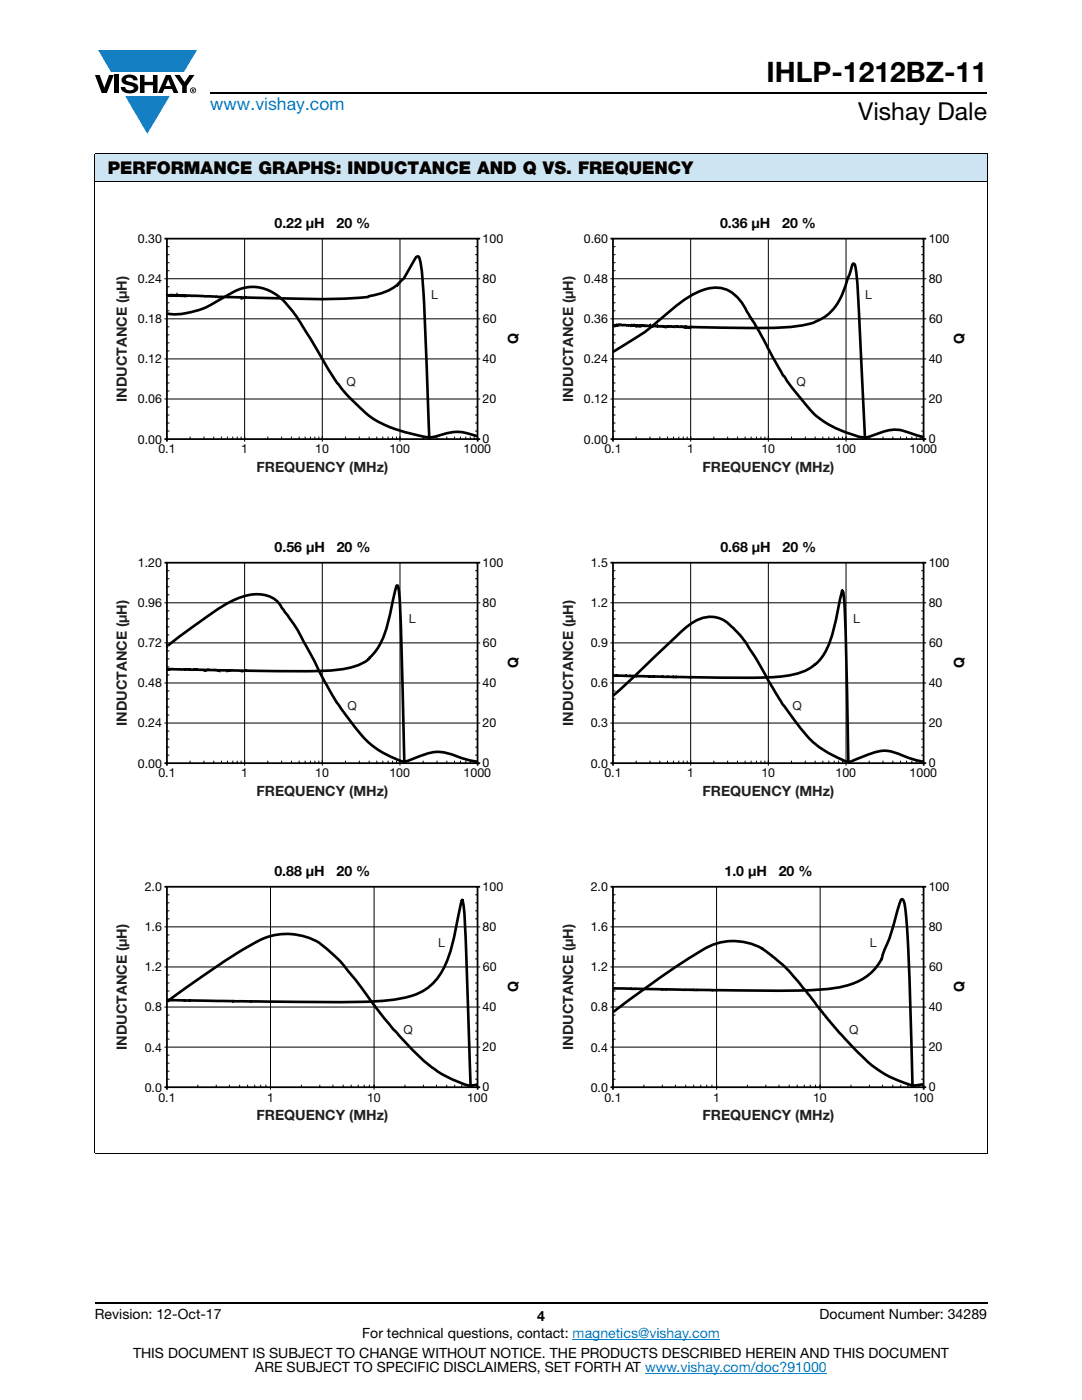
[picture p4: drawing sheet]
<svg xmlns="http://www.w3.org/2000/svg" width="216mm" height="279mm" viewBox="0 0 216 279" stroke-linecap="round" stroke-linejoin="round" font-family="sans-serif">
<g fill="#147fc3">
<path d="M19.6 10h19.7l-2.6 4.3h-1.1h-13.5z"/>
<path d="M25 19.2h8.9l-4.5 7.5z"/>
</g>
<g fill="#000">
<path d="M18.9 15h1l.9 2.5 1-2.5h.9l-1.4 3.6h-1zM22.9 15h.9v3.6h-.9zM24.6 15.3a2.1 2.1 0 0 1 2.8 .3l.1 .4h-.9a.79 .79 0 0 0-.7-.5 .79 .79 0 0 0-.8 .4l.3 .3 1 .2a1.08 1.08 0 0 1 1.2 1 1.08 1.08 0 0 1-1.1 1.2 1.73 1.73 0 0 1-2.4-1.2h.9a.96 .96 0 0 0 .8 .6 .96 .96 0 0 0 .9-.4 1.31 1.31 0 0 0-1.2-.6 1.03 1.03 0 0 1-1.1-.6 1.03 1.03 0 0 1 .2-1.1zM27.9 15h.9v1.3h1.7v-1.3h.9v3.6h-.9v-1.6h-1.7v1.6h-.9zM34.8 15h1.1l.9 1.4 1-1.4h1l-1.5 2.2v1.4h-.9v-1.4z"/>
<path d="M33.6 15.9l.5 1.3h-1.1zM33.1 15l-1.6 3.6h1l.3-.8h1.5l.3 .8h1l-1.6-3.6z"/>
<path d="M38.4 17.8h.2v.2h-.2zM38.3 17.7v.7h.1v-.3l.4 .3-.2-.3 .2-.2-.1-.2z"/>
<path d="M38.1 18a.46 .46 0 0 1 .9 0 .46 .46 0 0 1-.9 0zM37.9 18a.6 .6 0 0 0 1.2 0 .6 .6 0 0 0-1.2 0z"/>
</g>
<path d="M42 18.6h155M18.9 260h178.1" fill="none" stroke="#000" stroke-width=".36"/>
<path d="M114.3 267.3h29.3M128.7 274h36.3" fill="none" stroke="#067ec4" stroke-width=".2"/>
<path d="M18.9 30.7h178.1v5.5h-178.1z" fill="#cde5f3"/>
<path d="M18.9 30.7h178.1M18.9 36.2h178.1M18.9 30.8v199.3M197 30.8v199.3M18.9 230.2h178.1" fill="none" stroke="#000" stroke-width=".2"/>
<path d="M23 43.2h81v51.5h-81z" fill="#fff"/>
<g fill="none" stroke="#000" stroke-width=".2">
<path d="M32.8 55.6h62.5M33.3 57.2h.5M33.3 58.8h.5M33.3 49.2h.5M33.3 50.8h.5M33.3 52.4h.5M33.3 54h.5M48.8 47.6v40.5M64.3 47.6v40.5M79.8 47.6v40.5M32.8 63.6h62.5M32.8 71.6h62.5"/>
<path d="M32.8 79.6h62.5M33.3 65.2h.5M33.3 66.8h.5M33.3 68.4h.5M33.3 70h.5M33.3 73.2h.5M33.3 74.8h.5M33.3 76.4h.5M33.3 78h.5M33.3 60.4h.5M33.3 62h.5M33.3 81.2h.5"/>
<path d="M33.3 82.8h.5M33.3 84.4h.5M33.3 86h.5M33.3 87.1v.5M37.9 87.1v.5M40.7 87.1v.5M42.7 87.1v.5M44.2 87.1v.5M45.4 87.1v.5M46.4 87.1v.5M47.3 87.1v.5M48.1 87.1v.5"/>
<path d="M48.8 87.1v.5M53.4 87.1v.5M56.2 87.1v.5M58.2 87.1v.5M59.7 87.1v.5M60.9 87.1v.5M61.9 87.1v.5M62.8 87.1v.5M63.6 87.1v.5M68.9 87.1v.5M71.7 87.1v.5M73.7 87.1v.5"/>
<path d="M75.2 87.1v.5M76.4 87.1v.5M77.4 87.1v.5M78.3 87.1v.5M79.1 87.1v.5M84.4 87.1v.5M87.2 87.1v.5M89.2 87.1v.5M90.7 87.1v.5M91.9 87.1v.5M92.9 87.1v.5M93.8 87.1v.5"/>
<path d="M94.6 87.1v.5M95.3 87.1v.5"/>
</g>
<path d="M32.8 47.6h.5M33.3 47.6h62v40h-62zM32.8 87.6h.5v.5M95.3 87.6v.5" fill="none" stroke="#000" stroke-width=".35"/>
<path d="M68.6 74.7h3v3h-3z" fill="#fff"/>
<path d="M68.6 74.7h3v3h-3z" fill="none" stroke="#fff" stroke-width=".35"/>
<path d="M85.2 57.3h3v3h-3z" fill="#fff"/>
<path d="M85.2 57.3h3v3h-3z" fill="none" stroke="#fff" stroke-width=".35"/>
<path d="M33.3 58.9l15.5 .5a379.9 379.9 0 0 0 21.3 .1l3.4-.2 .2-.2a11.7 11.7 0 0 0 5.8-2.5l1.1-1.1 2.4-4.2 .3-.1 .3 .1a27.6 27.6 0 0 1 .9 7.4l1.2 28.9M33.4 62.6a15.2 15.2 0 0 0 8.3-1.6l2-1.1a22.4 22.4 0 0 1 5.2-2.5 9.3 9.3 0 0 1 8.9 4l2.1 2.9 5.8 9.6 1.7 2.7a33.6 33.6 0 0 0 7.9 7.5 32.9 32.9 0 0 0 10.4 3.2l1.7-.3a9.4 9.4 0 0 1 7.3-.1l.6 .2" fill="none" stroke="#000" stroke-width=".53"/>
<path d="M95.3 47.6h.5M95.3 87.6h.5" fill="none" stroke="#000" stroke-width=".35"/>
<g fill="none" stroke="#000" stroke-width=".2">
<path d="M94.8 57.2h.5M94.8 58.8h.5M94.8 49.2h.5M94.8 50.8h.5M94.8 52.4h.5M94.8 54h.5M95.3 55.6h.5M94.8 65.2h.5M94.8 66.8h.5M94.8 68.4h.5M94.8 70h.5M94.8 73.2h.5"/>
<path d="M94.8 74.8h.5M94.8 76.4h.5M94.8 78h.5M94.8 60.4h.5M94.8 62h.5M95.3 63.6h.5M95.3 79.6h.5M95.3 71.6h.5M94.8 81.2h.5M94.8 82.8h.5M94.8 84.4h.5M94.8 86h.5"/>
</g>
<path d="M112 43.2h81v51.5h-81z" fill="#fff"/>
<g fill="none" stroke="#000" stroke-width=".2">
<path d="M121.8 55.6h62.5M122.3 57.2h.5M122.3 58.8h.5M122.3 49.2h.5M122.3 50.8h.5M122.3 52.4h.5M122.3 54h.5M137.8 47.6v40.5M153.3 47.6v40.5M168.8 47.6v40.5M121.8 63.6h62.5M121.8 71.6h62.5"/>
<path d="M121.8 79.6h62.5M122.3 65.2h.5M122.3 66.8h.5M122.3 68.4h.5M122.3 70h.5M122.3 73.2h.5M122.3 74.8h.5M122.3 76.4h.5M122.3 78h.5M122.3 60.4h.5M122.3 62h.5M122.3 81.2h.5"/>
<path d="M122.3 82.8h.5M122.3 84.4h.5M122.3 86h.5M122.3 87.1v.5M126.9 87.1v.5M129.7 87.1v.5M131.7 87.1v.5M133.2 87.1v.5M134.4 87.1v.5M135.4 87.1v.5M136.3 87.1v.5M137.1 87.1v.5"/>
<path d="M142.4 87.1v.5M145.2 87.1v.5M147.2 87.1v.5M148.7 87.1v.5M149.9 87.1v.5M150.9 87.1v.5M151.8 87.1v.5M152.6 87.1v.5M157.9 87.1v.5M160.7 87.1v.5M162.7 87.1v.5M164.2 87.1v.5"/>
<path d="M165.4 87.1v.5M166.4 87.1v.5M167.3 87.1v.5M168.1 87.1v.5M173.4 87.1v.5M176.2 87.1v.5M178.2 87.1v.5M179.7 87.1v.5M180.9 87.1v.5M181.9 87.1v.5M182.8 87.1v.5M183.6 87.1v.5"/>
<path d="M184.3 87.1v.5"/>
</g>
<path d="M121.8 47.6h.5M122.3 47.6h62v40h-62zM121.8 87.6h.5v.5M184.3 87.6v.5" fill="none" stroke="#000" stroke-width=".35"/>
<path d="M158.4 74.7h3v3h-3z" fill="#fff"/>
<path d="M158.4 74.7h3v3h-3z" fill="none" stroke="#fff" stroke-width=".35"/>
<path d="M171.9 57.3h3v3h-3z" fill="#fff"/>
<path d="M171.9 57.3h3v3h-3z" fill="none" stroke="#fff" stroke-width=".35"/>
<path d="M122.3 70.2a57.1 57.1 0 0 0 12-8.6 14.7 14.7 0 0 1 8.6-4.2 7.3 7.3 0 0 1 6.2 4.9l2 3.2 3.3 6.2 1.8 3.1 .3 .4a51.4 51.4 0 0 0 6.8 8.1 22.1 22.1 0 0 0 9.3 4l.7-.1 1.4-.5a8.3 8.3 0 0 1 7.7 0l1.9 .5M122.3 64.9l18.8 .4a164.6 164.6 0 0 0 18-.2l3.5-.8a9.9 9.9 0 0 0 5.9-6.6l1.5-4.8 .3-.3 .3 .3a53 53 0 0 1 .8 9.4l1.2 25.3" fill="none" stroke="#000" stroke-width=".53"/>
<path d="M184.3 47.6h.5M184.3 87.6h.5" fill="none" stroke="#000" stroke-width=".35"/>
<g fill="none" stroke="#000" stroke-width=".2">
<path d="M183.8 57.2h.5M183.8 58.8h.5M183.8 49.2h.5M183.8 50.8h.5M183.8 52.4h.5M183.8 54h.5M184.3 55.6h.5M183.8 65.2h.5M183.8 66.8h.5M183.8 68.4h.5M183.8 70h.5M183.8 73.2h.5"/>
<path d="M183.8 74.8h.5M183.8 76.4h.5M183.8 78h.5M183.8 60.4h.5M183.8 62h.5M184.3 63.6h.5M184.3 79.6h.5M184.3 71.6h.5M183.8 81.2h.5M183.8 82.8h.5M183.8 84.4h.5M183.8 86h.5"/>
</g>
<path d="M23 107.9h81v51.5h-81z" fill="#fff"/>
<g fill="none" stroke="#000" stroke-width=".2">
<path d="M33.3 113.9h.5M33.3 115.5h.5M33.3 117.1h.5M33.3 118.7h.5M48.8 112.3v40.5M64.3 112.3v40.5M79.8 112.3v40.5M32.8 120.3h62.5M32.8 128.3h62.5M33.3 129.9h.5M33.3 131.5h.5M33.3 133.1h.5"/>
<path d="M33.3 134.7h.5M33.3 137.9h.5M33.3 139.5h.5M33.3 121.9h.5M33.3 123.5h.5M33.3 125.1h.5M33.3 126.7h.5M95.3 136.3h-62.5M32.8 144.3h62.5M33.3 141.1h.5M33.3 142.7h.5M33.3 145.9h.5"/>
<path d="M33.3 147.5h.5M33.3 149.1h.5M33.3 150.7h.5M33.3 151.8v.5M37.9 151.8v.5M40.7 151.8v.5M42.7 151.8v.5M44.2 151.8v.5M45.4 151.8v.5M46.4 151.8v.5M47.3 151.8v.5M48.1 151.8v.5"/>
<path d="M48.8 151.8v.5M53.4 151.8v.5M56.2 151.8v.5M58.2 151.8v.5M59.7 151.8v.5M60.9 151.8v.5M61.9 151.8v.5M62.8 151.8v.5M63.6 151.8v.5M68.9 151.8v.5M71.7 151.8v.5M73.7 151.8v.5"/>
<path d="M75.2 151.8v.5M76.4 151.8v.5M77.4 151.8v.5M78.3 151.8v.5M79.1 151.8v.5M84.4 151.8v.5M87.2 151.8v.5M89.2 151.8v.5M90.7 151.8v.5M91.9 151.8v.5M92.9 151.8v.5M93.8 151.8v.5"/>
<path d="M94.6 151.8v.5M95.3 151.8v.5"/>
</g>
<path d="M32.8 112.3h.5M33.3 112.3h62v40h-62zM32.8 152.3h.5v.5M95.3 152.3v.5" fill="none" stroke="#000" stroke-width=".35"/>
<path d="M68.8 139.4h3v3h-3z" fill="#fff"/>
<path d="M68.8 139.4h3v3h-3z" fill="none" stroke="#fff" stroke-width=".35"/>
<path d="M80.7 122h3v3h-3z" fill="#fff"/>
<path d="M80.7 122h3v3h-3z" fill="none" stroke="#fff" stroke-width=".35"/>
<path d="M33.3 133.6l16.8 .3a207.6 207.6 0 0 0 16.9-.2 11.9 11.9 0 0 0 6.5-2.1l.2-.3a12.1 12.1 0 0 0 3.7-6.8l1.4-6.3 .3-1.1 .2-.2a50.3 50.3 0 0 1 .7 9.2l.7 26.2M33.5 129.1l-.1-.1a103 103 0 0 1 12.6-8.9 9.7 9.7 0 0 1 7.8-1.1 5.2 5.2 0 0 1 2.6 2.6l1 1.2a85.7 85.7 0 0 1 6.6 11.8l.3 .5a56.6 56.6 0 0 0 9.5 13.3l.6 .5a19.9 19.9 0 0 0 6 3.1l.9-.1 1.1-.5a11.2 11.2 0 0 1 6.4-1.2l1.8 .5a17.5 17.5 0 0 0 4.7 1.3" fill="none" stroke="#000" stroke-width=".53"/>
<path d="M95.3 112.3h.5M95.3 152.3h.5" fill="none" stroke="#000" stroke-width=".35"/>
<g fill="none" stroke="#000" stroke-width=".2">
<path d="M94.8 113.9h.5M94.8 115.5h.5M94.8 117.1h.5M94.8 118.7h.5M94.8 129.9h.5M94.8 131.5h.5M94.8 133.1h.5M94.8 134.7h.5M94.8 137.9h.5M94.8 139.5h.5M94.8 121.9h.5M94.8 123.5h.5"/>
<path d="M94.8 125.1h.5M94.8 126.7h.5M95.3 120.3h.5M95.3 128.3h.5M95.3 136.3h.5M94.8 141.1h.5M94.8 142.7h.5M94.8 145.9h.5M94.8 147.5h.5M94.8 149.1h.5M94.8 150.7h.5M95.3 144.3h.5"/>
</g>
<path d="M112 107.9h81v51.5h-81z" fill="#fff"/>
<g fill="none" stroke="#000" stroke-width=".2">
<path d="M122.3 113.9h.5M122.3 115.5h.5M122.3 117.1h.5M122.3 118.7h.5M137.8 112.3v40.5M153.3 112.3v40.5M168.8 112.3v40.5M121.8 120.3h62.5M121.8 128.3h62.5M122.3 129.9h.5M122.3 131.5h.5M122.3 133.1h.5"/>
<path d="M122.3 134.7h.5M122.3 137.9h.5M122.3 139.5h.5M122.3 121.9h.5M122.3 123.5h.5M122.3 125.1h.5M122.3 126.7h.5M184.3 136.3h-62.5M121.8 144.3h62.5M122.3 141.1h.5M122.3 142.7h.5M122.3 145.9h.5"/>
<path d="M122.3 147.5h.5M122.3 149.1h.5M122.3 150.7h.5M122.3 151.8v.5M126.9 151.8v.5M129.7 151.8v.5M131.7 151.8v.5M133.2 151.8v.5M134.4 151.8v.5M135.4 151.8v.5M136.3 151.8v.5M137.1 151.8v.5"/>
<path d="M142.4 151.8v.5M145.2 151.8v.5M147.2 151.8v.5M148.7 151.8v.5M149.9 151.8v.5M150.9 151.8v.5M151.8 151.8v.5M152.6 151.8v.5M157.9 151.8v.5M160.7 151.8v.5M162.7 151.8v.5M164.2 151.8v.5"/>
<path d="M165.4 151.8v.5M166.4 151.8v.5M167.3 151.8v.5M168.1 151.8v.5M173.4 151.8v.5M176.2 151.8v.5M178.2 151.8v.5M179.7 151.8v.5M180.9 151.8v.5M181.9 151.8v.5M182.8 151.8v.5M183.6 151.8v.5"/>
<path d="M184.3 151.8v.5"/>
</g>
<path d="M121.8 112.3h.5M122.3 112.3h62v40h-62zM121.8 152.3h.5v.5M184.3 152.3v.5" fill="none" stroke="#000" stroke-width=".35"/>
<path d="M157.6 139.4h3v3h-3z" fill="#fff"/>
<path d="M157.6 139.4h3v3h-3z" fill="none" stroke="#fff" stroke-width=".35"/>
<path d="M169.4 122h3v3h-3z" fill="#fff"/>
<path d="M169.4 122h3v3h-3z" fill="none" stroke="#fff" stroke-width=".35"/>
<path d="M122.3 134.8l17.9 .4a159.6 159.6 0 0 0 16-.2 10.5 10.5 0 0 0 6.4-2.4 10.7 10.7 0 0 0 3.6-6.3l1.8-8.4 .2 .2a262.7 262.7 0 0 1 .9 23l.2 11.2M122.3 138.9l3.9-3.5 6.5-6.3a31.9 31.9 0 0 1 6.5-5.4 5.8 5.8 0 0 1 7.1 1.6l2.5 2.8 2.2 3.6 4 6.9a39.6 39.6 0 0 0 4.1 5.9 19.1 19.1 0 0 0 10.2 7.6l2.3-.9a11.7 11.7 0 0 1 5.8-1.3l2.3 .7a17.8 17.8 0 0 0 4.6 1.4" fill="none" stroke="#000" stroke-width=".53"/>
<path d="M184.3 112.3h.5M184.3 152.3h.5" fill="none" stroke="#000" stroke-width=".35"/>
<g fill="none" stroke="#000" stroke-width=".2">
<path d="M183.8 113.9h.5M183.8 115.5h.5M183.8 117.1h.5M183.8 118.7h.5M183.8 129.9h.5M183.8 131.5h.5M183.8 133.1h.5M183.8 134.7h.5M183.8 137.9h.5M183.8 139.5h.5M183.8 121.9h.5M183.8 123.5h.5"/>
<path d="M183.8 125.1h.5M183.8 126.7h.5M184.3 120.3h.5M184.3 128.3h.5M184.3 136.3h.5M183.8 141.1h.5M183.8 142.7h.5M183.8 145.9h.5M183.8 147.5h.5M183.8 149.1h.5M183.8 150.7h.5M184.3 144.3h.5"/>
</g>
<path d="M23 172.6h81v51.5h-81z" fill="#fff"/>
<g fill="none" stroke="#000" stroke-width=".2">
<path d="M33.3 178.6h.5M54 177v40.5M74.6 177v40.5M32.8 185h62.5M32.8 193h62.5M33.3 194.6h.5M33.3 196.2h.5M33.3 197.8h.5M33.3 199.4h.5M33.3 186.6h.5M33.3 188.2h.5M33.3 189.8h.5"/>
<path d="M33.3 191.4h.5M33.3 180.2h.5M33.3 181.8h.5M33.3 183.4h.5M32.8 209h62.5M33.3 202.6h.5M33.3 204.2h.5M33.3 205.8h.5M33.3 207.4h.5M33.3 210.6h.5M33.3 212.2h.5M33.3 213.8h.5"/>
<path d="M33.3 215.4h.5M33.3 216.5v.5M39.5 216.5v.5M43.2 216.5v.5M45.8 216.5v.5M47.8 216.5v.5M49.4 216.5v.5M50.8 216.5v.5M52 216.5v.5M53 216.5v.5M60.1 216.5v.5M63.8 216.5v.5"/>
<path d="M66.4 216.5v.5M68.5 216.5v.5M70.1 216.5v.5M71.5 216.5v.5M72.7 216.5v.5M73.7 216.5v.5M80.8 216.5v.5M84.5 216.5v.5M87.1 216.5v.5M89.1 216.5v.5M90.7 216.5v.5M92.2 216.5v.5"/>
<path d="M93.3 216.5v.5M94.4 216.5v.5M95.3 201h-62.5M95.3 216.5v.5"/>
</g>
<path d="M32.8 177h.5M33.3 177h62v40h-62zM32.8 217h.5v.5M95.3 217v.5" fill="none" stroke="#000" stroke-width=".35"/>
<path d="M80 204.1h3v3h-3z" fill="#fff"/>
<path d="M80 204.1h3v3h-3z" fill="none" stroke="#fff" stroke-width=".35"/>
<path d="M86.6 186.7h3v3h-3z" fill="#fff"/>
<path d="M86.6 186.7h3v3h-3z" fill="none" stroke="#fff" stroke-width=".35"/>
<path d="M33.3 199.6l25.1 .3a162 162 0 0 0 20.1-.4 14 14 0 0 0 7.6-3 16.7 16.7 0 0 0 4.4-9l1.5-7.1 .3-.7a98.5 98.5 0 0 1 .8 13.9l.8 23.3M33.3 199.9l4.3-3.1a101.6 101.6 0 0 1 15-9.5 12.5 12.5 0 0 1 14 3.4l.5 .4a99.5 99.5 0 0 1 8.7 11l3.1 3.7a47.4 47.4 0 0 0 8.9 8.4l2.8 1.4a7.9 7.9 0 0 0 3.9 1l.8-.2" fill="none" stroke="#000" stroke-width=".53"/>
<path d="M95.3 177h.5M95.3 217h.5" fill="none" stroke="#000" stroke-width=".35"/>
<g fill="none" stroke="#000" stroke-width=".2">
<path d="M94.8 178.6h.5M94.8 194.6h.5M94.8 196.2h.5M94.8 197.8h.5M94.8 199.4h.5M94.8 186.6h.5M94.8 188.2h.5M94.8 189.8h.5M94.8 191.4h.5M94.8 180.2h.5M94.8 181.8h.5M94.8 183.4h.5"/>
<path d="M95.3 185h.5M95.3 193h.5M94.8 202.6h.5M94.8 204.2h.5M94.8 205.8h.5M94.8 207.4h.5M94.8 210.6h.5M94.8 212.2h.5M94.8 213.8h.5M94.8 215.4h.5M95.3 209h.5M95.3 201h.5"/>
</g>
<path d="M112 172.6h81v51.5h-81z" fill="#fff"/>
<g fill="none" stroke="#000" stroke-width=".2">
<path d="M122.3 178.6h.5M143 177v40.5M163.7 177v40.5M121.8 185h62.5M121.8 193h62.5M122.3 194.6h.5M122.3 196.2h.5M122.3 197.8h.5M122.3 199.4h.5M122.3 186.6h.5M122.3 188.2h.5M122.3 189.8h.5"/>
<path d="M122.3 191.4h.5M122.3 180.2h.5M122.3 181.8h.5M122.3 183.4h.5M121.8 209h62.5M122.3 202.6h.5M122.3 204.2h.5M122.3 205.8h.5M122.3 207.4h.5M122.3 210.6h.5M122.3 212.2h.5M122.3 213.8h.5"/>
<path d="M122.3 215.4h.5M122.3 216.5v.5M128.5 216.5v.5M132.2 216.5v.5M134.8 216.5v.5M136.8 216.5v.5M138.4 216.5v.5M139.8 216.5v.5M141 216.5v.5M142.1 216.5v.5M149.1 216.5v.5M152.8 216.5v.5"/>
<path d="M155.4 216.5v.5M157.5 216.5v.5M159.1 216.5v.5M160.5 216.5v.5M161.7 216.5v.5M162.7 216.5v.5M169.8 216.5v.5M173.5 216.5v.5M176.1 216.5v.5M178.1 216.5v.5M179.7 216.5v.5M181.2 216.5v.5"/>
<path d="M182.3 216.5v.5M183.4 216.5v.5M184.3 201h-62.5M184.3 216.5v.5"/>
</g>
<path d="M121.8 177h.5M122.3 177h62v40h-62zM121.8 217h.5v.5M184.3 217v.5" fill="none" stroke="#000" stroke-width=".35"/>
<path d="M168.9 204.1h3v3h-3z" fill="#fff"/>
<path d="M168.9 204.1h3v3h-3z" fill="none" stroke="#fff" stroke-width=".35"/>
<path d="M172.8 186.7h3v3h-3z" fill="#fff"/>
<path d="M172.8 186.7h3v3h-3z" fill="none" stroke="#fff" stroke-width=".35"/>
<path d="M122.3 197.3l24.7 .4a177.7 177.7 0 0 0 19.1-.4 12.6 12.6 0 0 0 8.8-4.4l1.1-1.6 .4-1.5 1.1-2.5 2.2-7.6 .2-.2h.3a10.3 10.3 0 0 1 .7 4.2l.6 11.8 .6 21.5M122.4 202a163.3 163.3 0 0 1 19.1-13.2 11.8 11.8 0 0 1 10.6 .5l1.9 1.4 3.4 3.1 3.5 4 4.3 5.7 4.4 4.9a25.2 25.2 0 0 0 10.5 7.6 5.6 5.6 0 0 0 4.2 .4" fill="none" stroke="#000" stroke-width=".53"/>
<path d="M184.3 177h.5M184.3 217h.5" fill="none" stroke="#000" stroke-width=".35"/>
<g fill="none" stroke="#000" stroke-width=".2">
<path d="M183.8 178.6h.5M183.8 194.6h.5M183.8 196.2h.5M183.8 197.8h.5M183.8 199.4h.5M183.8 186.6h.5M183.8 188.2h.5M183.8 189.8h.5M183.8 191.4h.5M183.8 180.2h.5M183.8 181.8h.5M183.8 183.4h.5"/>
<path d="M184.3 185h.5M184.3 193h.5M183.8 202.6h.5M183.8 204.2h.5M183.8 205.8h.5M183.8 207.4h.5M183.8 210.6h.5M183.8 212.2h.5M183.8 213.8h.5M183.8 215.4h.5M184.3 209h.5M184.3 201h.5"/>
</g>
<text font-size="5.6" x="153" y="16.4">IHLP-1212BZ-11</text>
<text font-size="4.9" x="171.3" y="24">Vishay Dale</text>
<text font-size="3.5" fill="#067ec4" x="42" y="21.9">www.vishay.com</text>
<text font-size="3.5" x="21.5" y="34.8">PERFORMANCE GRAPHS: INDUCTANCE AND Q VS. FREQUENCY</text>
<g font-size="2.8" fill="#050504">
<text x="54.8" y="45.6">0.22 μH</text>
<text x="67.2" y="45.6">20 %</text>
<text x="143.7" y="45.6">0.36 μH</text>
<text x="156.1" y="45.6">20 %</text>
<text x="54.8" y="110.2">0.56 μH</text>
<text x="67.2" y="110.2">20 %</text>
<text x="143.7" y="110.2">0.68 μH</text>
<text x="156.1" y="110.2">20 %</text>
<text x="54.8" y="174.9">0.88 μH</text>
<text x="67.1" y="174.9">20 %</text>
<text x="144.6" y="174.9">1.0 μH</text>
<text x="155.4" y="174.9">20 %</text>
</g>
<g font-size="2.8">
<text x="103.4" y="68.7" transform="rotate(-90 103.4 68.7)">Q</text>
<text x="192.4" y="68.7" transform="rotate(-90 192.4 68.7)">Q</text>
<text x="103.4" y="133.4" transform="rotate(-90 103.4 133.4)">Q</text>
<text x="192.4" y="133.4" transform="rotate(-90 192.4 133.4)">Q</text>
<text x="103.4" y="198.1" transform="rotate(-90 103.4 198.1)">Q</text>
<text x="192.4" y="198.1" transform="rotate(-90 192.4 198.1)">Q</text>
<text x="18.9" y="263.3">Revision: 12-Oct-17</text>
<text x="107.2" y="263.6">4</text>
<text x="163.6" y="263.3">Document Number: 34289</text>
<text x="72.3" y="267.1">For technical questions, contact: magnetics@vishay.com</text>
<text x="26.5" y="271">THIS DOCUMENT IS SUBJECT TO CHANGE WITHOUT NOTICE. THE PRODUCTS DESCRIBED HEREIN AND THIS DOCUMENT</text>
<text x="50.9" y="273.8">ARE SUBJECT TO SPECIFIC DISCLAIMERS, SET FORTH AT www.vishay.com/doc?91000</text>
</g>
<g font-size="2.8" fill="#231f20">
<text x="25.3" y="80.2" transform="rotate(-90 25.3 80.2)">INDUCTANCE (μH)</text>
<text x="114.3" y="80.2" transform="rotate(-90 114.3 80.2)">INDUCTANCE (μH)</text>
<text x="51.2" y="94.1">FREQUENCY (MHz)</text>
<text x="140.2" y="94.1">FREQUENCY (MHz)</text>
<text x="25.3" y="144.8" transform="rotate(-90 25.3 144.8)">INDUCTANCE (μH)</text>
<text x="114.3" y="144.8" transform="rotate(-90 114.3 144.8)">INDUCTANCE (μH)</text>
<text x="51.2" y="158.8">FREQUENCY (MHz)</text>
<text x="140.2" y="158.8">FREQUENCY (MHz)</text>
<text x="25.3" y="209.5" transform="rotate(-90 25.3 209.5)">INDUCTANCE (μH)</text>
<text x="114.3" y="209.5" transform="rotate(-90 114.3 209.5)">INDUCTANCE (μH)</text>
<text x="51.2" y="223.5">FREQUENCY (MHz)</text>
<text x="140.2" y="223.5">FREQUENCY (MHz)</text>
</g>
<g font-size="2.5">
<text x="27.5" y="48.5">0.30</text>
<text x="96.3" y="48.5">100</text>
<text x="116.5" y="48.5">0.60</text>
<text x="185.3" y="48.5">100</text>
<text x="27.5" y="56.5">0.24</text>
<text x="96.3" y="56.4">80</text>
<text x="116.5" y="56.5">0.48</text>
<text x="185.3" y="56.4">80</text>
<text x="27.5" y="64.5">0.18</text>
<text x="96.4" y="64.4">60</text>
<text x="116.5" y="64.5">0.36</text>
<text x="185.4" y="64.4">60</text>
<text x="27.5" y="72.5">0.12</text>
<text x="96.3" y="72.4">40</text>
<text x="116.5" y="72.5">0.24</text>
<text x="185.3" y="72.4">40</text>
<text x="27.5" y="80.5">0.06</text>
<text x="96.3" y="80.4">20</text>
<text x="116.5" y="80.5">0.12</text>
<text x="185.3" y="80.4">20</text>
<text x="27.5" y="88.5">0.00</text>
<text x="96.3" y="88.4">0</text>
<text x="116.5" y="88.5">0.00</text>
<text x="185.3" y="88.4">0</text>
<text x="27.5" y="113.1">1.20</text>
<text x="96.3" y="113.1">100</text>
<text x="117.9" y="113.1">1.5</text>
<text x="185.3" y="113.1">100</text>
<text x="27.5" y="121.1">0.96</text>
<text x="96.3" y="121.1">80</text>
<text x="117.9" y="121.1">1.2</text>
<text x="185.3" y="121.1">80</text>
<text x="27.5" y="129.2">0.72</text>
<text x="96.4" y="129.1">60</text>
<text x="117.9" y="129.2">0.9</text>
<text x="185.4" y="129.1">60</text>
<text x="27.5" y="137.2">0.48</text>
<text x="96.3" y="137.1">40</text>
<text x="117.9" y="137.2">0.6</text>
<text x="185.3" y="137.1">40</text>
<text x="27.5" y="145.2">0.24</text>
<text x="96.3" y="145.1">20</text>
<text x="117.9" y="145.2">0.3</text>
<text x="185.3" y="145.1">20</text>
<text x="27.5" y="153.2">0.00</text>
<text x="96.3" y="153.1">0</text>
<text x="117.9" y="153.2">0.0</text>
<text x="185.3" y="153.1">0</text>
<text x="28.9" y="177.8">2.0</text>
<text x="96.3" y="177.8">100</text>
<text x="117.9" y="177.8">2.0</text>
<text x="185.3" y="177.8">100</text>
<text x="28.9" y="185.8">1.6</text>
<text x="96.3" y="185.8">80</text>
<text x="117.9" y="185.8">1.6</text>
<text x="185.3" y="185.8">80</text>
<text x="28.9" y="193.8">1.2</text>
<text x="96.4" y="193.8">60</text>
<text x="117.9" y="193.8">1.2</text>
<text x="185.4" y="193.8">60</text>
<text x="28.9" y="201.8">0.8</text>
<text x="96.3" y="201.8">40</text>
<text x="117.9" y="201.8">0.8</text>
<text x="185.3" y="201.8">40</text>
<text x="28.9" y="209.8">0.4</text>
<text x="96.3" y="209.8">20</text>
<text x="117.9" y="209.8">0.4</text>
<text x="185.3" y="209.8">20</text>
<text x="28.9" y="217.9">0.0</text>
<text x="96.3" y="217.8">0</text>
<text x="117.9" y="217.9">0.0</text>
<text x="185.3" y="217.8">0</text>
</g>
<g font-size="2.5" fill="#231f20">
<text x="86" y="59.6">L</text>
<text x="172.7" y="59.6">L</text>
<text x="69.2" y="77">Q</text>
<text x="158.9" y="77">Q</text>
<text x="81.5" y="124.3">L</text>
<text x="170.2" y="124.3">L</text>
<text x="69.4" y="141.7">Q</text>
<text x="158.2" y="141.7">Q</text>
<text x="87.5" y="188.9">L</text>
<text x="173.6" y="188.9">L</text>
<text x="80.5" y="206.3">Q</text>
<text x="169.5" y="206.3">Q</text>
</g>
<g font-size="2.5" fill="#050504">
<text x="31.6" y="90.5">0.1</text>
<text x="48.1" y="90.5">1</text>
<text x="62.9" y="90.5">10</text>
<text x="77.7" y="90.5">100</text>
<text x="92.5" y="90.5">1000</text>
<text x="120.6" y="90.5">0.1</text>
<text x="137.1" y="90.5">1</text>
<text x="151.9" y="90.5">10</text>
<text x="166.7" y="90.5">100</text>
<text x="181.5" y="90.5">1000</text>
<text x="31.6" y="155.2">0.1</text>
<text x="48.1" y="155.2">1</text>
<text x="62.9" y="155.2">10</text>
<text x="77.7" y="155.2">100</text>
<text x="92.5" y="155.2">1000</text>
<text x="120.6" y="155.2">0.1</text>
<text x="137.1" y="155.2">1</text>
<text x="151.9" y="155.2">10</text>
<text x="166.7" y="155.2">100</text>
<text x="181.5" y="155.2">1000</text>
<text x="31.6" y="219.8">0.1</text>
<text x="53.3" y="219.8">1</text>
<text x="73.2" y="219.8">10</text>
<text x="93.2" y="219.8">100</text>
<text x="120.6" y="219.8">0.1</text>
<text x="142.3" y="219.8">1</text>
<text x="162.2" y="219.8">10</text>
<text x="182.2" y="219.8">100</text>
</g>
</svg>
